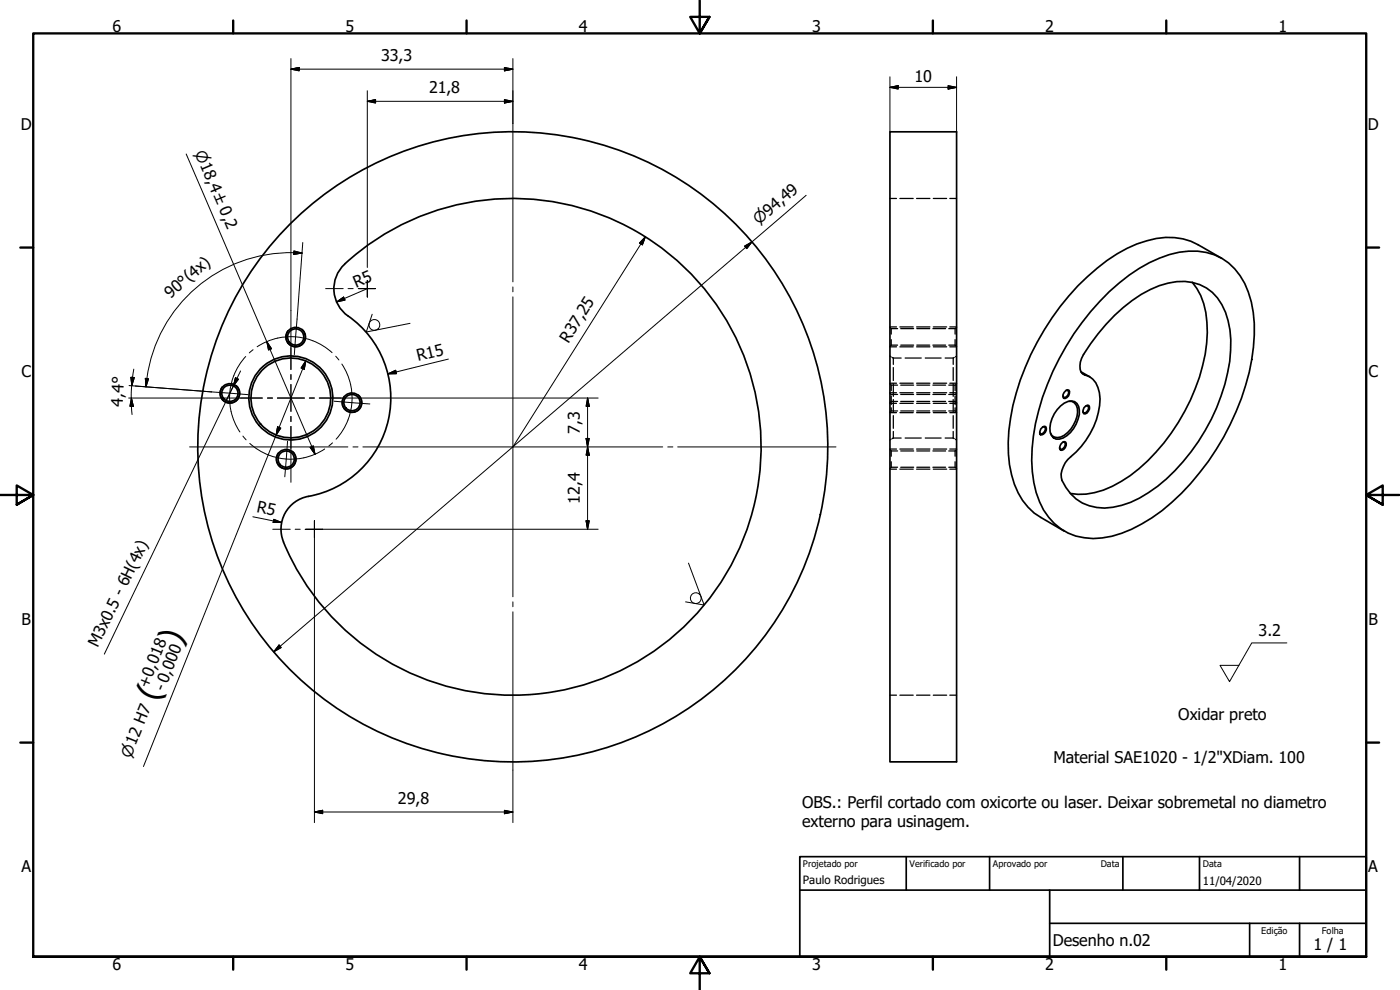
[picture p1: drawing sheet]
<svg xmlns="http://www.w3.org/2000/svg" width="420mm" height="297mm" viewBox="0 0 420 297" stroke-linecap="round" stroke-linejoin="round" font-family="sans-serif">
<g fill="none" stroke="#000" stroke-width=".51">
<path d="M267.1 39.5h20v189.1h-20zM103.4 79.2a74.5 74.5 0 0 1 111 11.3 74.5 74.5 0 0 1-24.6 108.8 74.5 74.5 0 0 1-105-37.6 10 10 0 0 1 7.8-12.8 30 30 0 0 0 24-23.1 30 30 0 0 0-12.1-31M103.4 79.3a10 10 0 0 0 1.1 15.5M366.6 77.5l-7-4a19.5 19.5 0 0 0-15.4-1.3 43.4 43.4 0 0 0-17.8 10.8 76.8 76.8 0 0 0-23.6 46.2 32.7 32.7 0 0 0 4.1 21l1.6 2 1.8 1.7 9.1 5.5M332.9 87.5a44.3 44.3 0 0 1 21-11.8 17.3 17.3 0 0 1 20.7 12 39.6 39.6 0 0 1 1.1 20.2 76.9 76.9 0 0 1-27 45.3 38.2 38.2 0 0 1-17.9 8.2 17.1 17.1 0 0 1-18.8-10.9 39.7 39.7 0 0 1-1.2-23.5 79 79 0 0 1 22.1-39.5zM334.5 94.6a35.1 35.1 0 0 1 16.1-9.7 13.8 13.8 0 0 1 17.2 8.8 32 32 0 0 1 .6 18.1 59.4 59.4 0 0 1-23.7 36 23.2 23.2 0 0 1-15.6 4.5 12.7 12.7 0 0 1-10.6-9.1 7.7 7.7 0 0 1 2.9-6.2 24 24 0 0 0 8.7-17.3 8 8 0 0 0-3.2-6.7 2.76 2.76 0 0 1-2.8-3.2 11.2 11.2 0 0 1 3.2-6.6l4.7-5.9zM357.8 84.7a21.9 21.9 0 0 1 4.5 15 55.4 55.4 0 0 1-10.8 30.2 46 46 0 0 1-20.3 17.2 18.8 18.8 0 0 1-10 1M319.8 117.2l.6-.2 .4 .1a1.66 1.66 0 0 1-1.6 2.4 1.7 1.7 0 0 1 .6-2.3zM319.9 117.1h.5a1.29 1.29 0 0 1 .1 1.4 1.29 1.29 0 0 1-1.3 .7l-.2-.4M324.4 111.6l2.6 1.5M312.4 128.7l1-.8 .4 .1a1.66 1.66 0 0 1-1.6 2.4l-.2-.4zM312.9 128.1l.5-.1a1.38 1.38 0 0 1 .1 1.5 1.38 1.38 0 0 1-1.3 .7l-.2-.5"/>
<path d="M318.3 121.8a4 4 0 0 1 4.2-1.3 4 4 0 0 1 1 5.3 8.3 8.3 0 0 1-5.6 5.9 2.62 2.62 0 0 1-2.8-3.3 10 10 0 0 1 3.2-6.6zM318.8 132.8l.5-.3 .5 .1a1.6 1.6 0 0 1-1.5 2.4 1.69 1.69 0 0 1 .5-2.2zM319 132.7l.4-.1a1.32 1.32 0 0 1 .1 1.5 1.32 1.32 0 0 1-1.3 .6l-.2-.4M320.9 120.4a2.59 2.59 0 0 1 2.5 3.3 9.4 9.4 0 0 1-5 7.4 2.37 2.37 0 0 1-3.1-1.1M325.8 121.8l1-.1a1.76 1.76 0 0 1-1.2 2.5l-.4-.1a1.69 1.69 0 0 1 .6-2.3zM325.9 121.8l.5-.1a1.32 1.32 0 0 1 .1 1.5 1.32 1.32 0 0 1-1.3 .6l-.2-.4"/>
<circle cx="69" cy="118" r="2.44"/>
<circle cx="69" cy="118" r="2.89"/>
<circle cx="87.3" cy="119.4" r="12.6"/>
<circle cx="87.3" cy="119.4" r="12"/>
<circle cx="88.7" cy="101.1" r="2.44"/>
<circle cx="88.7" cy="101.1" r="2.89"/>
<circle cx="85.9" cy="137.7" r="2.44"/>
<circle cx="85.9" cy="137.7" r="2.89"/>
<circle cx="105.6" cy="120.8" r="2.44"/>
<circle cx="105.6" cy="120.8" r="2.89"/>
<circle cx="153.9" cy="134.1" r="94.5"/>
</g>
<path d="M90.7 98.8a3 3 0 0 1 .4 4.2 3 3 0 0 1-4.3 .4 3 3 0 0 1-.4-4.2M70.9 115.7a3 3 0 0 1 .4 4.2 3 3 0 0 1-4.2 .4 3 3 0 0 1-.4-4.2M107.5 118.5a3 3 0 0 1 .5 4.2 3 3 0 0 1-4.3 .4 3 3 0 0 1-.4-4.2M324.7 112l.9 .5M87.8 135.4a3 3 0 0 1 .4 4.3 3 3 0 0 1-4.2 .4 3 3 0 0 1-.4-4.3" fill="none" stroke="#000" stroke-width=".38"/>
<!-- layer: Oculto (ISO) -->
<g fill="none" stroke="#000" stroke-width=".38">
<path d="M267.1 59.5h1.9M270.1 59.5h4M275.1 59.5h4M280.1 59.5h4M285.1 59.5h2M267.1 98.2l.1 .1M267.1 98.1h1.9M267.3 98.5l.2 .1M267.5 98.6v1.7M267.5 98.6h1.9M270.1 98.1h4M270.3 98.6h3.9"/>
<path d="M275.1 98.1h4M275.1 98.6h3.9M280 98.6h3.8M280.1 98.1h4M284.7 98.6h1.9M285.1 98.1h2M286.6 98.6v1.7M286.8 98.5l-.2 .1M287.1 98.2l-.1 .1M267.1 118l.1 .1M267.1 115.1l.1 .2M267.1 106.9l.3 .1"/>
<path d="M267.1 117.8h1.9M267.1 115h1.9M267.1 104.1h1.9M267.2 103.8l-.1 .1M267.3 118.2l2.1 .1M267.3 115.4l.2 .2M267.5 101.9v1.7M267.5 115.6v1.6M267.5 118.8v2.6M267.5 103.6l-.2 .1M267.5 115.6h1.9M267.5 103.6h1.9"/>
<path d="M267.7 107.2l.4 .2M268.1 107.4v1.9M268.1 110.3v3.9M268.1 115.1v3.8M268.1 119.9v3.8M268.1 107.4h2.3M270.1 117.8h4M270.1 115h4M270.1 104.1h4M270.3 118.3h3.9M270.3 115.6h3.9M270.3 103.6h3.9"/>
<path d="M271.7 107.4h4.8M275.1 117.8h4M275.1 115h4M275.1 104.1h4M275.1 118.3h3.9M275.1 115.6h3.9M275.1 103.6h3.9M277.7 107.4h4.7M280 118.3h3.8M280 115.6h3.8M280 103.6h3.8M280.1 117.8h4"/>
<path d="M280.1 115h4M280.1 104.1h4M283.7 107.4h2.4M284.7 115.6h1.9M284.7 103.6h1.9M285.1 117.8h2M285.1 115h2M285.1 104.1h2M286.1 110.3v3.9M286.1 115.1v3.8M286.1 119.9v3.8M286.4 107.2l-.3 .2v1.9"/>
<path d="M286.6 101.9v1.7M286.6 115.6v1.6M286.6 118.8v2.6M286.6 103.6l.2 .1M286.8 118.2l-2.1 .1M286.8 115.4l-.2 .2M287 103.8l.1 .1M287.1 118l-.1 .1M287.1 115.1l-.1 .2M287.1 106.9l-.3 .1M267.1 134.9l.1 .1M267.1 123.8h1.9"/>
<path d="M267.1 121h1.9M267.1 134.7h1.9M267.2 123.6l-.1 .1M267.2 120.7l-.1 .1M267.3 135.2l.2 .1M267.4 131.8l-.3 .2M267.5 122.4v.9M267.5 135.3v1.6M267.5 138.5v1.7M267.5 123.3l-.2 .1M267.5 123.3h1.9M267.5 135.3h1.9"/>
<path d="M268.1 124.7v3.8M268.1 129.5v1.9M268.1 131.4l-.4 .2M268.1 131.4h2.3M269.4 120.4l-2.1 .2M270.1 123.8h4M270.1 121h4M270.1 134.7h4M270.3 123.3h3.9M270.3 120.4h3.9M270.3 135.3h3.9M271.7 131.4h4.8"/>
<path d="M275.1 123.8h4M275.1 121h4M275.1 134.7h4M275.1 123.3h3.9M275.1 120.4h3.9M275.1 135.3h3.9M277.7 131.4h4.7M280 123.3h3.8M280 120.4h3.8M280 135.3h3.8M280.1 123.8h4M280.1 121h4"/>
<path d="M280.1 134.7h4M283.7 131.4h2.4M284.7 120.4l2.1 .2M284.7 123.3h1.9M284.7 135.3h1.9M285.1 123.8h2M285.1 121h2M285.1 134.7h2M286.1 124.7v3.8M286.1 129.5v1.9M286.1 131.4l.3 .2M286.6 122.4v.9"/>
<path d="M286.6 135.3v1.6M286.6 138.5v1.7M286.6 123.3l.2 .1M286.8 131.8l.3 .2M286.8 135.2l-.2 .1M287 123.6l.1 .1M287 120.7l.1 .1M287.1 134.9l-.1 .1M267.1 140.8h1.9M267.2 140.4l-.1 .2M267.5 140.2l-.2 .1M267.5 140.2h1.9"/>
<path d="M270.1 140.8h4M270.3 140.2h3.9M275.1 140.8h4M275.1 140.2h3.9M280 140.2h3.8M280.1 140.8h4M284.7 140.2h1.9M285.1 140.8h2M286.6 140.2l.2 .1M287 140.4l.1 .2M267.1 208.6h1.9M270.1 208.6h4"/>
<path d="M275.1 208.6h4M280.1 208.6h4M285.1 208.6h2"/>
</g>
<!-- layer: Borda (ISO) -->
<g fill="none" stroke="#000" stroke-width=".7">
<path d="M70 6.1v3.9M140 6.1v3.9M210 0v10l-2.9-4.9h5.8l-2.9 4.9 2.9-4.9M280 6.1v3.9M350 6.1v3.9M6.1 74.3h3.9M410 74.3h3.9M0 148.5h10l-5-2.8v5.7l5-2.9-5 2.9M420 148.5h-10l5-2.8v5.7l-5-2.9 5 2.9M6.1 222.8h3.9M410 222.8h3.9M10 287.1v-277.1h400v277.1h-400h400"/>
<path d="M70 287.1v3.8M140 287.1v3.8M212.9 292l-2.9-4.9 2.9 4.9h-5.8l2.9-4.9v9.9M280 287.1v3.8M350 287.1v3.8"/>
</g>
<path d="M240 257h170v30.1h-170zM272 257v10.1M297 257v10.1M337 257v10.1M360 257v10.1M390 257v10.1M240 267.1h170M315 277h95M315 267.1v20M375 277v10.1M390 277v10.1" fill="none" stroke="#000" stroke-width=".51"/>
<!-- layer: Marca de centro (ISO) -->
<g fill="none" stroke="#000" stroke-width=".3">
<path d="M153.9 37.1v47.5M87.3 93.2v17.7M89.2 95.7l-.9 10.7M97.7 86.6h5.3M104.5 86.6h1.5M107.5 86.6h2.7h-2.5M110.2 84.1v2.5v-2.5M110.2 89.1v-2.5v2.5M112.7 86.6h-2.5h2.5M153.9 86.1v1.5M153.9 89.1v90M63.5 117.6l11 .8"/>
<path d="M72.3 119.4h6.4M80.3 119.4h1.5M83.2 119.4h8.2M87.3 112.4v1.4M87.3 115.4v8M92.8 119.4h1.6M95.8 119.4h6.6M56.9 134.1h47.5M86.3 132.4l-.8 10.7M87.3 125v1.5M87.3 127.9v16.8M100.3 120.4l10.7 .8"/>
<path d="M105.9 134.1h1.5M108.9 134.1h90M200.4 134.1h1.5M203.4 134.1h47.5M81.9 158.8h5.2M88.6 158.8h1.5M91.6 158.8h2.8h-2.6M94.4 156.3v2.5v-2.5M96.8 158.8h-2.4h2.4M94.4 161.3v-2.5v2.5M153.9 180.6v1.4M153.9 183.6v47.5"/>
</g>
<!-- layer: Linha de centro (ISO) -->
<path d="M73.8 107a18.4 18.4 0 0 0-1.8 22.6M76 104.9l-1.2 1M77.2 104a18.4 18.4 0 0 1 22.5 1.8M100.7 106.9l1 1.1M102.6 109.2a18.4 18.4 0 0 1-1.7 22.6M72.9 130.8l1 1.2M74.9 133a18.4 18.4 0 0 0 22.5 1.7M99.8 132.9l-1.1 .9" fill="none" stroke="#000" stroke-width=".3"/>
<g fill="none" stroke="#000" stroke-width=".3">
<path d="M87.3 17.6v75.6M153.9 17.6v19.5M87.3 20.8l2.5-.6v1.1zM87.3 20.8h66.6M110.2 30.4l2.5-.5v1zM110.2 30.4h43.7M110.2 27.2v53M151.4 20.2l2.5 .6-2.5 .5zM151.4 29.9l2.5 .5-2.5 .5zM267.1 26.2l2.5-.5v1zM267.1 26.2h20M267.1 23v16.5"/>
<path d="M284.5 25.7l2.6 .5-2.6 .5zM287.1 23v16.5M55.9 46.2l38.7 90.1M241.9 58.6l-159.7 137M88.2 75.3l2.5 .6-2.6 .4zM90.7 75.9a43.6 43.6 0 0 0-46.6 37.7M90.9 72.8l-1.7 22.9M193.7 71l-.9 2.5-.9-.6zM193.7 71l-39.8 63.1M223.5 73.8l2.2-1.2-1.6 2zM101 90.6l2.1-1.5 .5 .9zM110.2 86.6l-9.2 4"/>
<path d="M38.6 119.4h33.7M38.7 115.7l24.8 1.9M39.3 113.2l1 .1-.7 2.4zM39.4 119.4l.6 2.5h-1zM39.4 119.4l.2 5M39.5 115.7l-.1 3.7M39.8 113.3l-.2 2.4M40.2 110.8l-.4 2.4M43.6 113.5l1 .2-.8 2.4zM44.1 113.6l-.3 2.5M80.1 102.5l1.4 2.1-.9 .4zM91.8 108.3l-.5 2.5-.9-.4z"/>
<path d="M91.8 108.3l-48.7 121.7M102.4 119.4h51.4M116.5 112.2l2.2-1.1 .3 1zM134.6 107.7l-18.1 4.5M154 119.4h25.5M176.3 119.4l.5 2.5h-.9zM176.3 119.4v39.4M83.3 128.1l1 .3-1.4 2.1zM93.1 134.2l.9-.4 .6 2.5zM175.9 131.6h.9l-.5 2.5zM176.3 134.1l.5 2.5h-.9zM75.9 155.1l8.6 1.7"/>
<path d="M82.2 155.8l2.3 1h-2.5zM96.8 158.8h57M154 158.8h25.5M175.9 156.3h.9l-.5 2.5zM94.4 161.3v85.5M83.8 193.5l.6 .8-2.2 1.3zM153.9 231.1v15.7M94.4 243.6l2.4-.5v1zM94.4 243.6h59.5M151.4 243.1l2.5 .5-2.5 .5z"/>
</g>
<g fill="#000" stroke="#000" stroke-width=".3">
<path d="M87.3 20.8l2.5-.6zM87.3 20.8l2.5-.6v1.1zM110.2 30.4l2.5-.5zM110.2 30.4l2.5-.5v1zM151.4 21.3l2.5-.5zM151.4 20.2l2.5 .6-2.5 .5zM151.4 30.9l2.5-.5zM151.4 29.9l2.5 .5-2.5 .5zM267.1 26.2l2.5-.5zM267.1 26.2l2.5-.5v1zM284.5 26.7l2.6-.5zM284.5 25.7l2.6 .5-2.6 .5z"/>
<path d="M88.1 76.3l2.6-.4zM88.2 75.3l2.5 .6-2.6 .4zM193.7 71l-.9 2.5zM193.7 71l-.9 2.5-.9-.6zM225.7 72.6l-1.6 2zM223.5 73.8l2.2-1.2-1.6 2zM101 90.6l2.1-1.5zM101 90.6l2.1-1.5 .5 .9zM39.3 113.2l.3 2.5zM39.3 113.2l1 .1-.7 2.4zM43.6 113.5l.2 2.6zM43.6 113.5l1 .2-.8 2.4z"/>
<path d="M80.1 102.5l1.4 2.1zM80.1 102.5l1.4 2.1-.9 .4zM91.8 108.3l-.5 2.5zM91.8 108.3l-.5 2.5-.9-.4zM116.5 112.2l2.2-1.1zM116.5 112.2l2.2-1.1 .3 1zM39.4 119.4l.6 2.5zM39.4 119.4l.6 2.5h-1zM83.3 128.1l-.4 2.4zM83.3 128.1l1 .3-1.4 2.1zM93.1 134.2l1.5 2.1zM93.1 134.2l.9-.4 .6 2.5z"/>
<path d="M175.9 131.6l.4 2.5zM175.9 131.6h.9l-.5 2.5zM176.3 119.4l.5 2.5zM176.3 119.4l.5 2.5h-.9zM176.3 134.1l.5 2.5zM176.3 134.1l.5 2.5h-.9zM82 156.8h2.5zM82.2 155.8l2.3 1h-2.5zM175.9 156.3l.4 2.5zM175.9 156.3h.9l-.5 2.5zM83.8 193.5l-1.6 2.1zM83.8 193.5l.6 .8-2.2 1.3z"/>
<path d="M94.4 243.6l2.4-.5zM94.4 243.6l2.4-.5v1zM151.4 244.1l2.5-.5zM151.4 243.1l2.5 .5-2.5 .5z"/>
</g>
<g fill="none" stroke="#000" stroke-width=".3">
<path d="M111.7 94.3l-1.8 5.3 13.2-2.6M70 115.8l-38.7 80.5M70 115.8l-2.1 4.4M70.7 113.3l.9 .5-1.6 2zM72.2 111.3l-2.2 4.5M206.6 169l4.7 12.5-5.6-.9M386.2 192.9h-10.5l-6.7 11.6-2.9-4.9h5.7"/>
<circle cx="112.4" cy="97.5" r="1.62"/>
<circle cx="208.8" cy="179.5" r="1.62"/>
</g>
<path d="M70.7 113.3l-.7 2.5zM70.7 113.3l.9 .5-1.6 2z" fill="#000" stroke="#000" stroke-width=".3"/>
<g font-size="9.7">
<text x="53.8" y="193.7" transform="rotate(-68 53.8 193.7)">)</text>
<text x="47.1" y="210.7" transform="rotate(-68 47.1 210.7)">(</text>
</g>
<g font-size="4.8">
<text x="33.7" y="9.6">6</text>
<text x="103.7" y="9.6">5</text>
<text x="173.7" y="9.6">4</text>
<text x="243.7" y="9.6">3</text>
<text x="313.7" y="9.6">2</text>
<text x="383.7" y="9.6">1</text>
<text x="114.4" y="18.3">33,3</text>
<text x="128.8" y="28">21,8</text>
<text x="274.4" y="24.6">10</text>
<text x="6.2" y="38.9">D</text>
<text x="410.5" y="38.9">D</text>
<text x="51.2" y="89.7" transform="rotate(-41 51.2 89.7)">90°</text>
<text x="56.8" y="84.8" transform="rotate(-41 56.8 84.8)">(4x)</text>
<text x="106.9" y="86.3" transform="rotate(-23 106.9 86.3)">R5</text>
<text x="170.6" y="103.1" transform="rotate(-58 170.6 103.1)">R37,25</text>
<text x="6.4" y="113.1">C</text>
<text x="125.5" y="108.3" transform="rotate(-14 125.5 108.3)">R15</text>
<text x="410.7" y="113.1">C</text>
<text x="36.9" y="122" transform="rotate(-88 36.9 122)">4,4°</text>
<text x="174" y="130.1" transform="rotate(-90 174 130.1)">7,3</text>
<text x="76.9" y="153.6" transform="rotate(11 76.9 153.6)">R5</text>
<text x="174" y="151.1" transform="rotate(-90 174 151.1)">12,4</text>
<text x="6.4" y="187.4">B</text>
<text x="377.7" y="190.8">3.2</text>
<text x="410.7" y="187.4">B</text>
<text x="29.4" y="194.5" transform="rotate(-64 29.4 194.5)">M3x0.5 - 6H(4x)</text>
<text x="44.5" y="206.7" transform="rotate(-68 44.5 206.7)">+0,018</text>
<text x="49.4" y="207.7" transform="rotate(-68 49.4 207.7)">- 0,000</text>
<text x="353.6" y="215.9">Oxidar preto</text>
<text x="316.2" y="228.8">Material SAE1020 - 1/2&quot;XDiam. 100</text>
<text x="119.4" y="241.2">29,8</text>
<text x="240.7" y="242.5">OBS.: Perfil cortado com oxicorte ou laser. Deixar sobremetal no diametro</text>
<text x="240.7" y="248.3">externo para usinagem.</text>
<text x="6.4" y="261.7">A</text>
<text x="410.7" y="261.7">A</text>
<text x="316" y="283.8">Desenho n.02</text>
<text x="394.2" y="285">1 / 1</text>
<text x="33.7" y="290.9">6</text>
<text x="103.7" y="290.9">5</text>
<text x="173.7" y="290.9">4</text>
<text x="243.7" y="290.9">3</text>
<text x="313.7" y="290.9">2</text>
<text x="383.7" y="290.9">1</text>
</g>
<g font-size="4.6">
<text x="58.4" y="46" transform="rotate(67 58.4 46)">⌀18,4 ±0,2</text>
<text x="227.8" y="67.6" transform="rotate(-41 227.8 67.6)">⌀94,49</text>
<text x="39.2" y="227.6" transform="rotate(-68 39.2 227.6)">⌀12 H7</text>
</g>
<g font-size="3.4">
<text x="241" y="265.4">Paulo Rodrigues</text>
<text x="361" y="265.5">11/04/2020</text>
</g>
<g font-size="2.7">
<text x="241" y="260.1">Projetado por</text>
<text x="273" y="260.1">Verificado por</text>
<text x="298" y="260.1">Aprovado por</text>
<text x="330.3" y="260">Data</text>
<text x="361" y="260">Data</text>
<text x="378.5" y="280.2">Edição</text>
<text x="396.7" y="280.1">Folha</text>
</g>
</svg>
